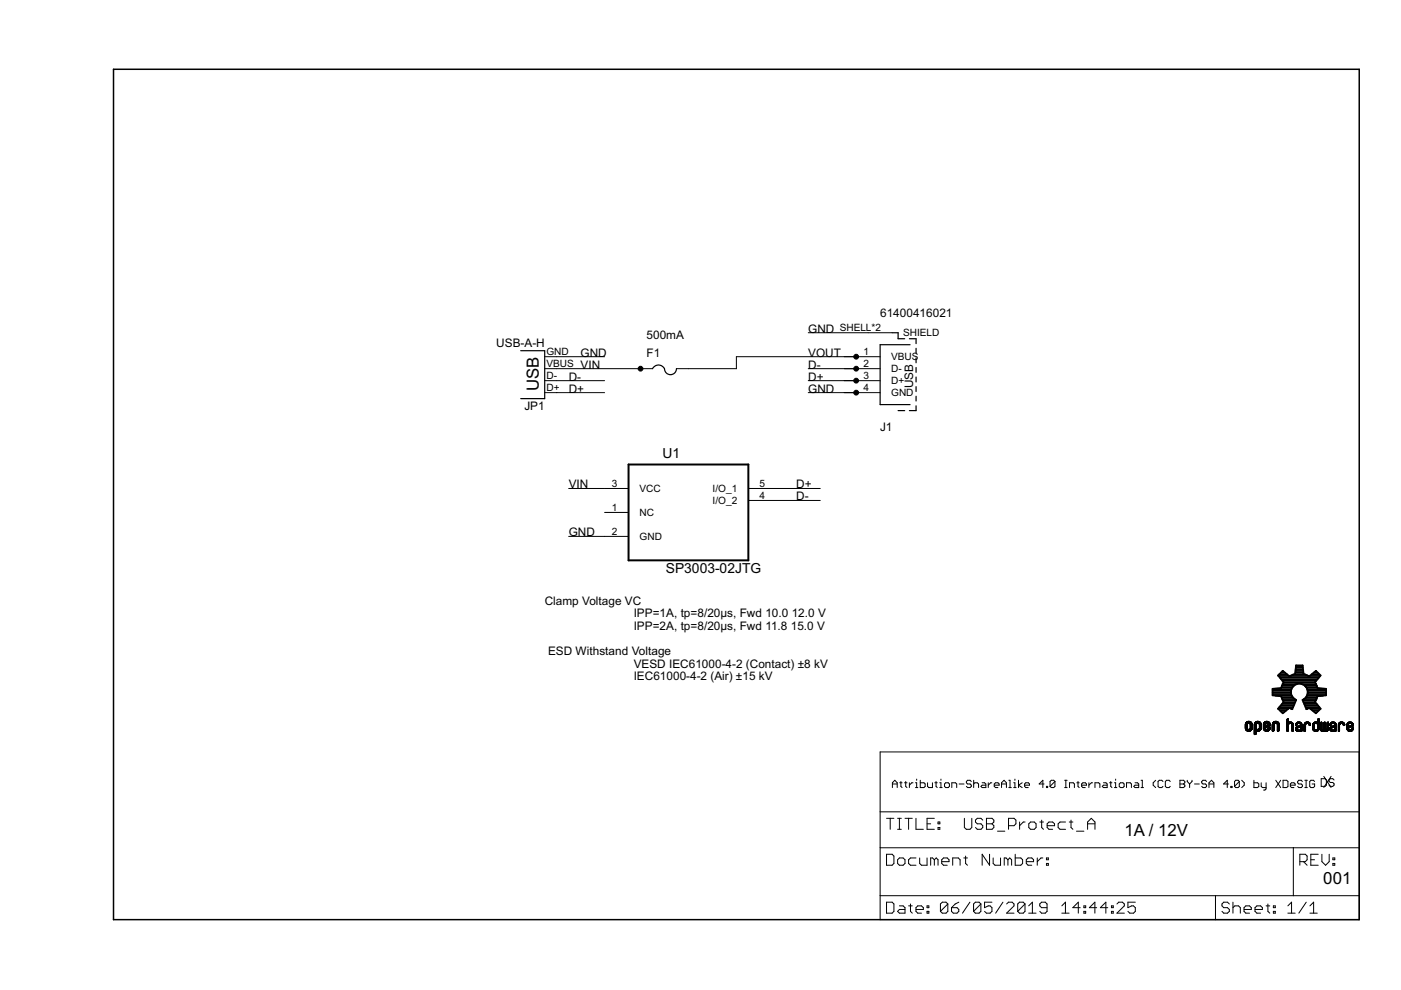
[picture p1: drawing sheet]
<svg xmlns="http://www.w3.org/2000/svg" width="297mm" height="210mm" viewBox="0 0 297 210" stroke-linecap="round" stroke-linejoin="round" font-family="sans-serif">
<g fill="none" stroke="#000" stroke-width=".21">
<path d="M115.5 78.2h22.8M115.5 75.6h12.7M171.4 78.2h15.2M171.4 70.5h17.7M186.6 75.6h-30.5v2.6h-12.7M115.5 83.2h12.7M115.5 80.7h12.7M171.4 83.2h15.2M171.4 80.7h15.2M120.6 103.6h12.7M120.6 113.7h12.7M128.2 108.6h5.1"/>
<path d="M158.7 103.6h15.2M158.7 106.1h15.2M186.6 159.4h101.6v35.6h-101.6zM264 154.4l.5 .1M264 154.4h.4M264 154.3h.4M264 154.2h.4M264 154.1h.4M264 154h.4M264 153.9h.4M264 153.8h.4M264 153.7h.4"/>
<path d="M264 153.6h.4M264 153.5h.4M264.1 154.6h.5M264.1 154.5l.4 .1M264.1 154.5h.4M264.1 154.6h1.3M264.1 154.7h1.3M264.1 153.3h1.3M264.2 153.2h1.2M264.2 153.2h1.1M264.2 154.8h1.1M264.2 154.9h1.1"/>
<path d="M264.2 153.1h1.1M264.3 153.1h.9M264.3 154.9h.9M264.4 153h.8M264.4 155h.7M264.4 153h.7M264.5 153.5h-.5M264.5 153.4l-.4 .1M264.5 155h.5M264.6 153.4h-.5M264.7 155.1h.2M264.7 152.9h.2"/>
<path d="M264.7 153.3l-.6 .1M264.8 153.3l.6 .1M264.9 153.4h.6M265 153.4h.5M265 154.5h.5M265 153.5h.5M265.1 153.6h.4M265.1 153.5h.4M265.1 154.4h.4M265.1 154.3h.4M265.1 154.2h.4M265.1 154.1h.4"/>
<path d="M265.1 154h.4M265.1 153.9h.4M265.1 153.8h.4M265.1 153.7h.4M265.4 154.7l-1.2 .1M265.5 154.6h-.6M265.5 154.5l-.5 .1M265.5 154.4l-.4 .1M265.9 155.7h.2M265.9 155.6h.4M265.9 155.5h.4M265.9 155.4h.4"/>
<path d="M265.9 155.3h.4M265.9 155.2h.4M265.9 155.1h.4M265.9 155h.4M265.9 154.7h1.4M265.9 154.6l1.4 .1M265.9 154.6h.6M265.9 154.5l.5 .1M265.9 154.5h.5M265.9 154.4l.5 .1M265.9 154.4h.4M265.9 154.3h.4"/>
<path d="M265.9 154.2h.4M265.9 154.1h.4M265.9 154h.4M265.9 153.9h.4M265.9 153.8h.4M265.9 153.7h.4M265.9 153.6h.4M265.9 153.5h.4M266 153.3h1.3M266.1 153.2h1.2M266.1 153.1h1.1M266.2 153.1h1"/>
<path d="M266.3 155.7h-.4M266.3 153h.8M266.3 155.6h-.4M266.3 153.6h-.4M266.4 153h.6M266.4 153.5h-.5M266.4 153.4l-.4 .1M266.4 155h.5M266.5 153.4h-.5M266.6 152.9h.2M266.6 155.1h.2M266.6 153.3l-.6 .1"/>
<path d="M266.7 153.3h.6M266.8 153.4h.6M266.9 153.4h.5M267 154.5h.4M267 153.5h.4M267 154.4h.4M267 154.3h.4M267 154.2h.4M267 154.1h.4M267 154h.4M267 153.9h.4M267 153.8h.4"/>
<path d="M267 153.7h.4M267 153.6h.4M267 155h-1.1M267.1 154.9h-1.2M267.2 154.9h-1.3M267.2 154.8h-1.3M267.3 154.7l-1.4 .1M267.4 154.6h-.6M267.4 154.5l-.5 .1M267.9 154.5l.5 .1M267.9 154.5h.4M267.9 154.4h.4"/>
<path d="M267.9 154.4h.3M267.9 153.9h1.4M267.9 153.8h.3M267.9 153.6h.3M267.9 153.6h.4M267.9 153.5h.4M267.9 154.6h.5M267.9 154.6l1.3 .1M267.9 154.7h1.3M267.9 153.3h1.3M268 154.7h1.2M268 153.2h1.2"/>
<path d="M268 154.8h1.1M268.1 154.9h1M268.1 153.1h1M268.1 154.9h.9M268.2 153h.8M268.2 155h.7M268.2 153.7h-.3M268.3 153h.6M268.3 153.5h-.4M268.3 154.3l-.4 .1M268.3 153.4l-.4 .1M268.4 155h.4"/>
<path d="M268.4 154.3h-.5M268.4 153.8h.9M268.4 153.4h-.5M268.5 155.1h.2M268.5 152.9h.2M268.5 153.8h.8M268.5 153.3l-.6 .1M268.5 154.2l-.6 .1M268.6 154.2h-.7M268.6 153.7h.7M268.6 153.3l.7 .1M268.8 154.1l-.9 .1"/>
<path d="M268.8 153.7h.5M268.8 153.4h.5M268.8 154.1h-.9M268.8 153.5h.5M268.9 154.5h.4M268.9 153.6h.4M268.9 153.5h.4M268.9 154.4h.4M268.9 154.3h.4M269 154.3h.3M269 154l-1.1 .1M269.1 154.2h.2"/>
<path d="M269.1 154h-1.2M269.2 154.2h.1M269.3 154.6h-.6M269.3 153.9h-1.4M269.3 154.6h-.5M269.7 154.8h.5M269.7 154.7h.5M269.7 154.6h.5M269.7 154.5h.5M269.7 154.4h.5M269.7 154.3h.5M269.7 154.2h.5"/>
<path d="M269.7 154.1h.5M269.7 154h.5M269.7 153.9h.5M269.7 153.8h.5M269.7 153.7h.5M269.7 153.6h.5M269.8 153.5h.4M269.8 155h.1M269.8 153.3h1.3M269.9 153.2h1.2M270 153.1h1M270 155h-.3"/>
<path d="M270.1 153h.8M270.1 154.9h-.4M270.2 154.9h-.5M270.2 153h.6M270.2 153.5h-.4M270.2 153.4l-.4 .1M270.3 153.4h-.5M270.4 152.9h.2M270.4 153.3l-.6 .1M270.6 153.3l.6 .1M270.7 153.4h.5M270.8 153.5h.4"/>
<path d="M270.8 154.9h.4M270.8 154.8h.4M270.8 154.7h.4M270.8 154.6h.4M270.8 154.5h.4M270.8 154.4h.4M270.8 154.3h.4M270.8 154.2h.4M270.8 154.1h.4M270.8 154h.4M270.8 153.9h.4M270.8 153.8h.4"/>
<path d="M270.8 153.7h.4M270.8 153.6h.4M270.9 155h.1M271.1 155h-.3M271.2 154.9h-.4M272.9 154.9h.3M272.9 154.8h.3M272.9 154.7h.3M272.9 154.6h.3M272.9 154.5h.3M272.9 154.4h.3M272.9 154.3h.3"/>
<path d="M272.9 154.2h.3M272.9 154.1h.3M272.9 154h.3M272.9 153.9h.3M272.9 153.8h.3M272.9 153.6h.3M272.9 153.3h1.2M272.9 153.2h1.1M272.9 153.1h1M272.9 153.1h.3M272.9 153h.3M272.9 152.9h.3"/>
<path d="M272.9 152.8h.3M272.9 152.7h.3M272.9 152.6h.3M272.9 152.5h.3M272.9 155.1h.1M273 152.4h.2M273 155h-.1M273.2 155h-.3M273.2 153.7h-.3M273.2 153.6h-.3M273.2 153.5l-.3 .1M273.3 153.5h-.4"/>
<path d="M273.3 153.4l-.4 .1M273.3 153.1h.5M273.5 153.4h-.6M273.7 153.4h.5M273.8 153.4l.4 .1M273.8 153.5h.4M273.9 153.6h.3M273.9 153.5h.3M274 154.9h.2M274 154.8h.2M274 154.7h.2M274 154.6h.2"/>
<path d="M274 154.5h.2M274 154.4h.2M274 154.3h.2M274 154.2h.2M274 154.1h.2M274 154h.2M274 153.9h.2M274 153.8h.2M274 153.7h.2M274 155.1h.1M274.1 155h-.1M274.1 153.3l-1.2 .1"/>
<path d="M274.2 155h-.2M274.2 154.9h-.2M274.7 154.6h.3M274.7 154.5h.3M274.7 153.8h.3M274.7 153.7h.3M274.7 154.6l.3 .1M274.7 154.4h.4M274.7 153.9h.1M274.7 153.6h.3M274.7 154.7l.5 .1M274.7 154.7h.4"/>
<path d="M274.7 153.5h.3M274.7 154.8h.8M274.8 154.9h.8M274.8 153.4h1.1M274.9 153.3h1M274.9 155h.7M274.9 153.2h.9M274.9 153.8h-.2M275 153.2h.8M275 154.1h1.1M275 155h.6M275 153.6h-.3"/>
<path d="M275 154.4l-.3 .1M275.1 155.1h.4M275.1 154.1h1M275.1 153.1h.6M275.1 153.5h-.4M275.1 153.4l-.4 .1M275.1 153.1h.5M275.2 154.3l-.5 .1M275.2 154h.9M275.3 155.1h.1M275.3 154.3h-.6M275.3 153.4h-.5"/>
<path d="M275.3 154.8h.2M275.3 153.9h.8M275.4 154.2l-.6 .1M275.5 153.4h.5M275.5 153.9h.6M275.5 154.2h-.7M275.6 153.8h.5M275.6 153.4h.4M275.6 153.5h.4M275.7 153.8h.4M275.7 153.5h.3M275.7 153.7h.4"/>
<path d="M275.7 153.6h.4M275.8 155.1h.1M275.8 154.9h.3M275.8 154.8h.3M275.8 154.7h.3M275.8 154.6h.3M275.8 154.5h.3M275.8 154.4h.3M275.8 154.3h.3M275.8 154.2h.3M275.9 155h-.1M276.1 155h-.3"/>
<path d="M276.1 154.1l-1.2 .1M276.5 154.9h.3M276.5 154.8h.3M276.5 154.7h.3M276.5 154.6h.3M276.5 154.5h.3M276.5 154.4h.3M276.5 154.3h.3M276.5 154.2h.3M276.5 154.1h.3M276.5 154h.3M276.5 153.9h.3"/>
<path d="M276.5 153.8h.3M276.5 153.6h.3M276.5 155.1h.1M276.5 153.5h.3M276.6 153.4h1.1M276.6 155h-.1M276.6 153.3h1.1M276.7 153.2h1M276.8 153.2h.8M276.8 155h-.3M276.8 153.7h-.3M276.9 153.1h.6"/>
<path d="M276.9 153.5h-.4M276.9 153.4l-.3 .1M277.1 153.4h-.5M277.3 153.4h.5M277.4 153.4l.4 .1M277.5 153.5h.3M277.5 153.6h.4M277.6 153.6h.3M277.6 153.8h.2M277.8 153.8h-.2M277.9 153.7h-.3M278.3 154.4h.3"/>
<path d="M278.3 154.3h.3M278.3 154.2h.3M278.3 154.1h.3M278.3 154h.3M278.3 153.9h.3M278.3 153.8h.3M278.3 153.7h.3M278.3 154.5h.3M278.3 154.6h.4M278.3 154.5l.3 .1M278.3 153.5h.4M278.4 154.7h.4"/>
<path d="M278.4 154.6l.3 .1M278.4 154.7l.6 .1M278.4 154.8h1.1M278.5 154.9h1M278.5 153.3h1.2M278.5 153.2h1.2M278.6 153.2h1.1M278.6 153.6l-.3 .1M278.7 153.6h-.4M278.7 153.1h1M278.7 155h.6M278.7 153.5h-.3"/>
<path d="M278.7 155.1h.5M278.7 153.1h.6M278.8 153.4l-.4 .1M278.9 153.4h-.5M278.9 155.1h.1M279 155.1h.1M279.1 153.4h.6M279.2 154.7h.4M279.2 153.4h.5M279.3 153.5h.4M279.4 153.6h.3M279.4 154.5h.3"/>
<path d="M279.4 154.4h.3M279.4 154.3h.3M279.4 154.2h.3M279.4 154.1h.3M279.4 154h.3M279.4 153.9h.3M279.4 153.8h.3M279.4 153.7h.3M279.4 153.1h.3M279.4 153h.3M279.4 152.9h.3M279.4 152.8h.3"/>
<path d="M279.4 152.7h.3M279.4 152.6h.3M279.4 152.5h.3M279.4 155h-.8M279.5 152.4h.2M279.6 154.7l-.6 .1M279.6 154.6l-.3 .1M279.7 154.6h-.4M279.7 154.6h-.3M279.7 153.3l-1.3 .1M280 154.5h.2M280 154.4h.2"/>
<path d="M280 154.3h.2M280 154.2h.2M280 154.1h.2M280 154h.2M280 153.9h.2M280 153.8h.2M280 153.7h.2M280 153.6h.2M280 153.5h.2M280 153.4h.2M280 153.3h.2M280 153.2h.2"/>
<path d="M280 154.7h.3M280 154.6l.3 .1M280 154.6h.3M280 154.7l1.6 .1M280 154.9h1.6M280.1 154.9h1.4M280.1 153.1h.1M280.2 155.1h.4M280.5 155.1h.1M280.6 154.7h.4M280.6 154.6h.4M280.6 154.5l.4 .1"/>
<path d="M280.6 154.5h.3M280.6 154.4h.3M280.6 154.3h.3M280.6 154.2h.3M280.6 154.1h.3M280.6 154h.3M280.7 154h.2M280.7 153.9h.2M280.7 153.8h.2M280.7 153.7h.2M280.7 153.6h.2M280.7 153.5h.2"/>
<path d="M280.7 153.4h.2M280.7 153.3h.2M280.7 153.2h.2M280.7 155h-.5M280.8 153.1h.1M280.9 155h.5M280.9 155.1h.4M281.3 154.7h.3M281.3 154.6h.3M281.4 154.5h.2M281.4 154.4h.2M281.4 154.3h.2"/>
<path d="M281.4 154.2h.2M281.4 154.1h.2M281.4 154h.2M281.4 153.9h.2M281.4 153.8h.2M281.4 153.7h.2M281.4 153.6h.2M281.4 153.5h.2M281.4 153.4h.2M281.4 153.3h.2M281.4 153.2h.2M281.5 153.1h.1"/>
<path d="M281.5 155h-1.4M281.6 154.8h-1.6M281.9 154.6l.4 .1M281.9 154.6h.3M281.9 154.5h.3M281.9 153.9h.1M281.9 153.6h.3M282 154.7h.3M282 154.7l.8 .1M282 153.5h.3M282 154.8h.8M282 154.9h.8"/>
<path d="M282.1 154.9h.8M282.1 153.4h1.1M282.1 153.3h1.1M282.2 155h.7M282.2 153.8h-.3M282.2 153.2h.9M282.2 154.1h1.1M282.2 153.2h.8M282.2 153.7h-.3M282.3 155h.5M282.3 153.6h-.3M282.3 154.4l-.4 .1"/>
<path d="M282.3 153.1h.6M282.3 155.1h.5M282.3 154.4h-.4M282.3 154.1h1M282.3 153.5h-.3M282.4 153.1h.5M282.4 153.4l-.4 .1M282.4 154.3l-.4 .1M282.5 154h.8M282.5 154.3h-.5M282.5 153.4h-.5M282.6 153.9h.7"/>
<path d="M282.7 154.2l-.7 .1M282.7 153.4h.5M282.7 153.9h.6M282.7 154.2h-.6M282.8 153.8h.5M282.9 153.4l.4 .1M282.9 153.5h.4M282.9 154.1l-.8 .1M283 153.8h.3M283 153.6h.3M283 154.1h.3M283 153.7h.3"/>
<path d="M283 154.9h.3M283 154.8h.3M283 154.7h.3M283 154.6h.3M283 154.5h.3M283 154.4h.3M283 154.3h.3M283 154.2h.3M283 155.1h.1M283.2 155h-.2M283.3 155h-.3M283.3 154.9h-.3"/>
<path d="M283.8 155.1h.1M283.8 154.9h.2M283.8 154.8h.2M283.8 154.7h.2M283.8 154.6h.2M283.8 154.5h.2M283.8 154.4h.2M283.8 154.3h.2M283.8 154.2h.2M283.8 154.1h.2M283.8 154h.2M283.8 153.9h.2"/>
<path d="M283.8 153.8h.2M283.8 153.6h.3M283.9 153.4h1.1M283.9 155h-.1M283.9 153.3h1M284 153.2h.9M284 155h-.2M284 153.7h-.2M284.1 153.6h-.3M284.1 153.5l-.3 .1M284.1 153.1h.7M284.2 153.5h-.4"/>
<path d="M284.2 153.1h.5M284.2 153.4l-.4 .1M284.3 153.4h-.5M284.5 153.4h.5M284.7 153.4l.4 .1M284.7 153.5h.4M284.8 153.6h.3M284.8 153.5h.3M284.8 153.8h.2M285.1 153.8h-.3M285.1 153.7h-.3M285.6 154.5l.3 .1"/>
<path d="M285.6 154.5h.3M285.6 154.4h.3M285.6 154.2h.7M285.6 154h1.1M285.6 154h.3M285.6 153.9h.3M285.6 153.8h.3M285.6 153.7h.3M285.6 153.6h.3M285.6 154.6h.3M285.6 153.5h.3M285.6 154.6l.4 .1"/>
<path d="M285.6 154.7l.6 .1M285.6 154.7h.4M285.7 154.8h1.1M285.7 153.3h1.1M285.8 154.9h.9M285.8 153.2h.9M285.9 154.4h-.3M285.9 153.6h-.3M285.9 153.1h.7M285.9 155h.6M286 153.5h-.4M286 153.1h.5"/>
<path d="M286 154.3l-.4 .1M286 153.4l-.4 .1M286 155.1h.5M286.1 154.3h-.5M286.2 153.4h-.6M286.2 155.1h.1M286.3 154.2l-.7 .1M286.3 153.9h.6M286.3 153.4h.6M286.4 153.8h.5M286.5 153.4h.4M286.5 154.1l-.9 .1"/>
<path d="M286.5 153.8h.4M286.5 153.5h.4M286.6 154.6h.3M286.6 154.1h-1M286.6 153.5h.3M286.6 153.7h.3M286.6 153.6h.3M286.6 154.5h.3M286.7 155h-.9M286.7 154.4h.2M286.7 154.9h-1M286.8 154.3h.1"/>
<path d="M286.8 153.3l-1.1 .1M286.8 154.7l-.5 .1M286.9 154.7h-.4M286.9 154h-.9M286.9 154.6l-.4 .1M286.9 153.9h-.8M286.9 154.4l-.3 .1M186.6 179.7h101.6M186.6 172.1h101.6M188 173.5h1.5M188.7 173.5v2.3M189.2 167v-1l.5-.6 .5 .6v1"/>
<path d="M189.2 166.2h1M190.3 173.5h.8M190.3 175.8h.8M190.7 173.5v2.3M190.8 166h.5M191 165.7v1l.3 .3M191.8 166h.5M191.9 173.5h1.5M192 165.7v1l.3 .3M192.6 173.5v2.3M192.8 166v1M193.6 166h-.3l-.5 .5"/>
<path d="M194.1 166h.3v1M194.1 167h.5M194.2 173.5v2.3h1.6M194.4 165.2v.2M195.1 165.4v1.6h.8l.3-.3v-.5l-.3-.2h-.8M196.6 174.7h.7M196.7 166v.7l.2 .3h.8v-1M198.1 173.5h-1.5v2.3h1.5M198.2 166h.5M198.5 165.7v1l.2 .3M198.9 175.5h.4v.3h-.4zM198.9 174.3h.4v.4h-.4z"/>
<path d="M199.2 166h.3v1M199.2 167h.5M199.5 165.2v.2M200.5 166h.5l.3 .2v.5l-.3 .3h-.5l-.2-.3v-.5zM201.8 167v-1h.8l.2 .2v.8M203.3 166.2h1.1M204.5 173.5v2l.4 .3h.8l.3-.3v-2M205.9 165.7l-.2-.3h-.6l-.2 .3v.3l.2 .2h.6l.2 .3v.2l-.2 .3h-.6l-.2-.3M206.4 166.2l.3-.2h.5l.3 .2v.8M206.4 165.4v1.6M208.2 166h.5l.3 .2v.8h-.8l-.2-.3 .2-.2h.8M208.4 173.9l-.4-.4h-.8l-.4 .4v.4l.4 .4h.8l.4 .4v.4l-.4 .3h-.8l-.4-.3"/>
<path d="M209.1 173.5h1.2l.4 .4v.4l-.4 .4 .4 .4v.4l-.4 .3h-1.2zM209.1 174.7h1.2M209.5 166v1M210.3 166h-.3l-.5 .5M210.8 166.5h1v-.3l-.2-.2h-.5l-.3 .2v.5l.3 .3h.5M211.5 176.2h1.5M212.3 166.2h1.1M212.3 167v-1l.6-.6 .5 .6v1M213.8 175.1h1.2l.4-.4v-.8l-.4-.4h-1.2v2.3M213.9 167h.5M213.9 165.4h.2v1.6M214.9 166h.3v1"/>
<path d="M214.9 167h.5M215.2 165.2v.2M215.9 165.4v1.6M216.2 174.3v1.5M216.7 166l-.8 .5 .8 .5M217.2 166.5h1.1v-.3l-.3-.2h-.5l-.3 .2v.5l.3 .3h.5M217.3 174.3h-.3l-.8 .8M218.1 174.7l.4-.4h.8l.4 .4v.8l-.4 .3h-.8l-.4-.3zM220.5 174.3h.7M220.9 173.9v1.6l.3 .3M221.4 166.2h-1.1l.8-.8v1.6M221.9 166.7h.2v.3h-.2z"/>
<path d="M222 175.1h1.6v-.4l-.4-.4h-.8l-.4 .4v.8l.4 .3h.8M223.7 165.7v1l-.3 .3h-.5l-.3-.3M223.7 165.7l-.3-.3h-.5l-.3 .3v1M223.7 165.7l-1.1 1M225.7 167h.6M225.7 165.4h.6M225.9 174.3h-1.2l-.4 .4v.8l.4 .3h1.2M226 165.4v1.6M226.7 174.3h.8M226.8 167v-1h.7l.3 .2v.8M227.1 173.9v1.6l.4 .3M228.2 176.2h1.6"/>
<path d="M228.3 166h.5M228.6 165.7v1l.2 .3M229.3 166.5h1.1v-.3l-.3-.2h-.5l-.3 .2v.5l.3 .3h.5M230.6 175.8v-1.5l.8-.8 .8 .8v1.5M230.6 174.7h1.6M230.9 166v1M231.6 166h-.2l-.5 .5M232.2 167v-1h.7l.3 .2v.8M234 166h.5l.2 .2v.8h-.7l-.3-.3 .3-.2h.7M235.2 166h.6M235.5 165.7v1l.3 .3M236.3 166h.2v1"/>
<path d="M236.3 167h.5M236.5 165.2v.2M237.6 166h.5l.2 .2v.5l-.2 .3h-.5l-.3-.3v-.5zM238.8 167v-1h.8l.3 .2v.8M240.6 166h.6l.2 .2v.8h-.8l-.2-.3 .2-.2h.8M241.9 167h.5M241.9 165.4h.3v1.6M245 165.4l-.5 .6v.5l.5 .5M246.6 165.7l-.3-.3h-.5l-.3 .3v1l.3 .3h.5l.3-.3M248.1 165.7l-.2-.3h-.6l-.2 .3v1l.2 .3h.6l.2-.3M250.2 166.2h.7M250.2 165.4h.7l.3 .3v.3l-.3 .2 .3 .3v.2l-.3 .3h-.7z"/>
<path d="M251.7 165.4v.3l.5 .5M252.2 166.2v.8M252.7 165.4v.3l-.5 .5M253.3 166.2h1M255.8 165.7l-.2-.3h-.5l-.3 .3v.3l.3 .2h.5l.2 .3v.2l-.2 .3h-.5l-.3-.3M256.3 166.2h1.1M256.3 167v-1l.6-.6 .5 .6v1M260.5 166.2h-1.1l.8-.8v1.6M261 166.7h.2v.3h-.2zM262.8 165.7v1l-.3 .3h-.5l-.3-.3M262.8 165.7l-.3-.3h-.5l-.3 .3v1M262.8 165.7l-1.1 1"/>
<path d="M263.3 165.4l.5 .6v.5l-.5 .5M265.9 165.4v1.6h.7l.3-.3v-.5l-.3-.2h-.7M267.4 166v.7l.3 .3h.7M268.4 166v1.3l-.2 .2h-.3M270.5 165.4l1 1.6M271.5 165.4l-1 1.6M272 165.4h.8l.3 .3v1l-.3 .3h-.8zM273.6 166.5h1v-.3l-.3-.2h-.5l-.2 .2v.5l.2 .3h.5M274.2 179.7v10.2M276.1 165.7l-.2-.3h-.5l-.3 .3v.3l.3 .2h.5l.2 .3v.2l-.2 .3h-.5l-.3-.3M276.6 167h.6M276.6 165.4h.6"/>
<path d="M276.9 165.4v1.6M278.7 165.7l-.2-.3h-.6l-.2 .3v1l.2 .3h.6l.2-.3v-.5h-.5M280.1 165.1h.8l.3 .3v1.1l-.3 .2h-.8zM280.7 164.6l1.5 2.4M282.2 164.6l-1.5 2.4M282.9 165.4l-.3-.3h-.6l-.2 .3v.3l.2 .2h.6l.3 .3v.3l-.3 .2h-.6l-.2-.2M186.6 189.9h101.6M188 181.1h1.1l.4 .4v1.6l-.4 .4h-1.1zM188 191.3h1.1l.4 .4v1.5l-.4 .4h-1.1zM190.3 182.3l.4-.4h.8l.4 .4v.8l-.4 .4h-.8l-.4-.4zM190.7 192.1h.8l.4 .3v1.2h-1.2l-.4-.4 .4-.4h1.2M192.6 192.1h.8"/>
<path d="M193 191.7v1.5l.4 .4M194.2 192.8h1.6v-.4l-.4-.3h-.8l-.4 .3v.8l.4 .4h.8M194.2 181.9h-1.2l-.4 .4v.8l.4 .4h1.2M195 181.9v1.2l.4 .4h1.2v-1.6M196.6 193.2h.3v.4h-.3zM196.6 192.1h.3v.3h-.3zM198.1 182.3l-.4-.4h-.4v1.6M198.1 182.3l.4-.4 .4 .4v1.2M198.1 182.3v1.2M199.7 182.7h1.5v-.4l-.4-.4h-.8l-.3 .4v.8l.3 .4h.8M201 191.7v1.5l-.4 .4h-.8l-.4-.4M201 191.7l-.4-.4h-.8l-.4 .4v1.5"/>
<path d="M201 191.7l-1.6 1.5M201.7 192.4h1.2l.4 .4v.4l-.4 .4h-.8l-.4-.4zM202 183.5v-1.6h1.2l.4 .4v1.2M203.3 191.3l-.8 .4-.8 .7M204.3 181.9h.8M204.7 181.5v1.6l.4 .4M205.6 191.3l-1.5 2.3M208 191.7v1.5l-.4 .4h-.8l-.4-.4M208 191.7l-.4-.4h-.8l-.4 .4v1.5M208 191.7l-1.6 1.5M209.8 181.1v2.4l-1.6-2.4v2.4M210.3 191.3h-1.6v1.1l.8-.3h.4l.4 .3v.8l-.4 .4h-.8l-.4-.4"/>
<path d="M210.6 181.9v1.2l.4 .4h1.1v-1.6M212.6 191.3l-1.5 2.3M213.4 191.7l.4-.4h.8l.4 .4v.4l-1.6 1.5h1.6M213.7 182.3l-.4-.4h-.4v1.6M213.7 182.3v1.2M213.7 182.3l.4-.4 .4 .4v1.2M215.2 181.1v2.4h1.2l.4-.4v-.8l-.4-.4h-1.2M217.3 191.7v1.5l-.4 .4h-.7l-.4-.4M217.3 191.7l-.4-.4h-.7l-.4 .4v1.5M217.3 191.7l-1.5 1.5M217.6 182.7h1.5v-.4l-.3-.4h-.8l-.4 .4v.8l.4 .4h.8M218.1 193.6h1.6"/>
<path d="M218.1 192.1l.8-.8v2.3M219.9 181.9v1.6M221.1 181.9h-.4l-.8 .8M221.9 181.9h.4v.4h-.4zM221.9 183.1h.4v.4h-.4zM222 192.4h-1.2l-.3-.3v-.4l.3-.4h.8l.4 .4v1.5l-.4 .4h-.8l-.3-.4M225.1 193.6h1.6M225.1 192.1l.8-.8v2.3M229 192.4h-1.5l1.1-1.1v2.3M229.8 193.2h.4v.4h-.4zM229.8 192.1h.4v.3h-.4zM232.5 192.4h-1.5l1.1-1.1v2.3"/>
<path d="M234.9 192.4h-1.6l1.2-1.1v2.3M235.6 193.2h.4v.4h-.4zM235.6 192.1h.4v.3h-.4zM236.8 191.7l.4-.4h.8l.4 .4v.4l-1.6 1.5h1.6M240.7 191.3h-1.6v1.1l.8-.3h.4l.4 .3v.8l-.4 .4h-.8l-.4-.4M257.7 189.9v5.1M260.6 191.7l-.4-.4h-.7l-.4 .4v.4l.4 .3h.7l.4 .4v.4l-.4 .4h-.7l-.4-.4M261.4 192.4l.4-.3h.8l.4 .3v1.2M261.4 191.3v2.3M263.8 192.8h1.5v-.4l-.4-.3h-.8l-.3 .3v.8l.3 .4h.8M266.1 192.8h1.6v-.4l-.4-.3h-.8l-.4 .3v.8l.4 .4h.8M268.4 192.1h.8"/>
<path d="M268.8 191.7v1.5l.4 .4M270 193.2h.4v.4h-.4zM270 192.1h.4v.3h-.4zM273 193.6h1.6M273 192.1l.8-.8v2.3M275.6 182.7h1.2l.3-.4v-.8l-.3-.4h-1.2v2.4M276.4 182.7l.7 .8M276.9 191.3l-1.5 2.3M277.7 193.6h1.6M277.7 192.1l.8-.8v2.3M277.9 182.3h.8M279.5 181.1h-1.6v2.4h1.6"/>
<path d="M280.3 181.1v1.6l.8 .8 .7-.8v-1.6M282.6 183.1h.4v.4h-.4zM282.6 181.9h.4v.4h-.4z"/>
</g>
<path d="M24.1 14.7h264.1v180.3h-264.1z" fill="none" stroke="#000" stroke-width=".32"/>
<g fill="none" stroke="#000" stroke-width=".25">
<path d="M110.4 74.4h5.1v10.1h-5.1M138.3 78.2a1.42 1.42 0 0 1 1.6-.8 1.42 1.42 0 0 1 1.1 1.4 1.27 1.27 0 0 0 1.5 .6 1.27 1.27 0 0 0 .9-1.2M189.1 70.5h1.3v1.3h1.4M192.8 71.8h1.4v1.1M193 73.1h-6.4v12.7h6.4M194.2 73.9v1M194.2 75.9v1M194.2 77.9v1.1M194.2 79.9v1.1M190.4 87.1h1.4M194.2 82v1M194.2 84v1"/>
<path d="M194.2 86v1.1h-1.4"/>
</g>
<path d="M133.3 98.5h25.4v20.3h-25.4z" fill="none" stroke="#000" stroke-width=".42"/>
<g fill="none" stroke="#000" stroke-width=".38">
<path d="M269.8 147.2h3.9M269.8 146.8h3.9M269.8 146.5h3.9M269.8 146.1h4M270.5 147.5h3.4M271 150.3h2.1M271.1 143.3h2.2M271.2 149.9h3M271.2 143h1.7M271.3 143.7h8.3M271.4 150.6h1.3M271.5 149.6h2.8"/>
<path d="M271.6 142.6h.8M271.6 144h7.7M271.7 145.8h2.3M271.7 151h.6M271.7 147.8h2.4M271.8 145.4h2.5M271.8 149.2h2.6M271.8 148.2h2.7M271.9 144.4h7.2M271.9 145.1h3M271.9 142.3h.1M272 142.2l1.4 1.2 1.2-.5 .2-1.8h1.4l.2 1.8 1.2 .5 1.4-1.2"/>
<path d="M272 142.2l-1 1 1.2 1.5-.5 1.2-1.9 .1v1.4l1.9 .2 .5 1.2-1.2 1.5 1 .9 1.4-1.1 .6 .3 .8-2-.7-.6M272 148.5h2.7M272.1 148.9h2.5M272.1 144.7h6.7M273.6 143.3h3.8M273.7 146.5l.1 .8 .3 .5M273.8 150.3h.2M274.3 145.4l-.6 1.1M274.3 145.4a1.79 1.79 0 0 1 2.9 1.1M274.4 143h2.1M274.6 142.6h1.7M274.7 142.3h1.6"/>
<path d="M274.7 141.9h1.6M274.7 141.6h1.5M274.8 141.2h1.4M276.1 145.1h2.9M276.2 148.5h2.8M276.4 148.9h2.5M276.5 148.2h2.6M276.5 149.2h2.7M276.7 149.6h2.7M276.7 145.4h2.5M276.8 149.9h2.9M276.9 147.8h2.4"/>
<path d="M277 150.3h.1M277 145.8h2.3M277.1 147.5h3.4M277.2 146.1h4M277.2 147.2h4M277.2 146.5h4M277.3 146.8h3.9M277.7 143.3h2.2M277.8 150.3h2.2M278.1 143h1.6M278.3 150.6h1.3M278.5 142.6h.9"/>
<path d="M278.7 151h.6M279 142.3h.1M279 142.2l1 1-1.2 1.5 .5 1.2 1.9 .1v1.4l-1.9 .2-.5 1.2 1.2 1.5-1 .9-1.4-1.1-.6 .3-.8-2a1.82 1.82 0 0 0 1-1.9"/>
</g>
<g fill="#000" stroke="#000" stroke-width=".21">
<circle cx="135.8" cy="78.2" r=".51"/>
<circle cx="181.5" cy="78.2" r=".51"/>
<circle cx="181.5" cy="75.6" r=".51"/>
<circle cx="181.5" cy="80.7" r=".51"/>
<circle cx="181.5" cy="83.2" r=".51"/>
</g>
<g font-size="4">
<text x="114.2" y="83" transform="rotate(-90 114.2 83)">USB</text>
<text x="238.4" y="177.2">1A / 12V</text>
<text x="280.6" y="187.4">001</text>
</g>
<g font-size="3.3">
<text x="140.5" y="97.1">U1</text>
<text x="141.1" y="121.5">SP3003-02JTG</text>
</g>
<g font-size="2.8">
<text x="137.1" y="71.8">500mA</text>
<text x="171.4" y="70.6">GND</text>
<text x="186.6" y="67.3">61400416021</text>
<text x="105.2" y="73.6">USB-A-H</text>
<text x="123.1" y="75.6">GND</text>
<text x="137.1" y="75.6">F1</text>
<text x="171.4" y="75.6">VOUT</text>
<text x="120.6" y="80.7">D-</text>
<text x="120.6" y="83.3">D+</text>
<text x="123.1" y="78.2">VIN</text>
<text x="171.4" y="78.2">D-</text>
<text x="171.4" y="80.7">D+</text>
<text x="171.4" y="83.3">GND</text>
<text x="193.6" y="82.4" transform="rotate(-90 193.6 82.4)">USB</text>
<text x="111.2" y="86.9">JP1</text>
<text x="186.6" y="91.4">J1</text>
<text x="120.6" y="103.6">VIN</text>
<text x="168.8" y="106.1">D-</text>
<text x="168.8" y="103.6">D+</text>
<text x="120.6" y="113.7">GND</text>
<text x="115.5" y="128.2">Clamp Voltage VC</text>
<text x="134.4" y="130.9">IPP=1A, tp=8/20µs, Fwd 10.0</text>
<text x="167.9" y="130.9">12.0 V</text>
<text x="134.4" y="133.5">IPP=2A, tp=8/20µs, Fwd 11.8</text>
<text x="167.7" y="133.5">15.0 V</text>
<text x="116.2" y="138.9">ESD Withstand Voltage</text>
<text x="134.4" y="141.5">VESD IEC61000-4-2 (Contact) ±8 kV</text>
<text x="134.4" y="144.2">IEC61000-4-2 (Air) ±15 kV</text>
</g>
<g font-size="2.4">
<text x="178" y="70.2">SHELL*2</text>
<text x="191.5" y="71.3">SHIELD</text>
<text x="115.8" y="77.8">VBUS</text>
<text x="115.8" y="75.3">GND</text>
<text x="183.1" y="77.8">2</text>
<text x="183.1" y="75.3">1</text>
<text x="188.9" y="76.4">VBUS</text>
<text x="115.8" y="82.9">D+</text>
<text x="115.8" y="80.4">D-</text>
<text x="183.1" y="82.9">4</text>
<text x="183.1" y="80.4">3</text>
<text x="188.9" y="81.5">D+</text>
<text x="188.9" y="78.9">D-</text>
<text x="188.9" y="84">GND</text>
<text x="129.7" y="103.2">3</text>
<text x="135.6" y="104.3">VCC</text>
<text x="151.1" y="104.3">I/O_1</text>
<text x="151.1" y="106.9">I/O_2</text>
<text x="161" y="103.2">5</text>
<text x="161" y="105.8">4</text>
<text x="129.7" y="108.3">1</text>
<text x="129.7" y="113.4">2</text>
<text x="135.6" y="109.4">NC</text>
<text x="135.6" y="114.5">GND</text>
</g>
</svg>
